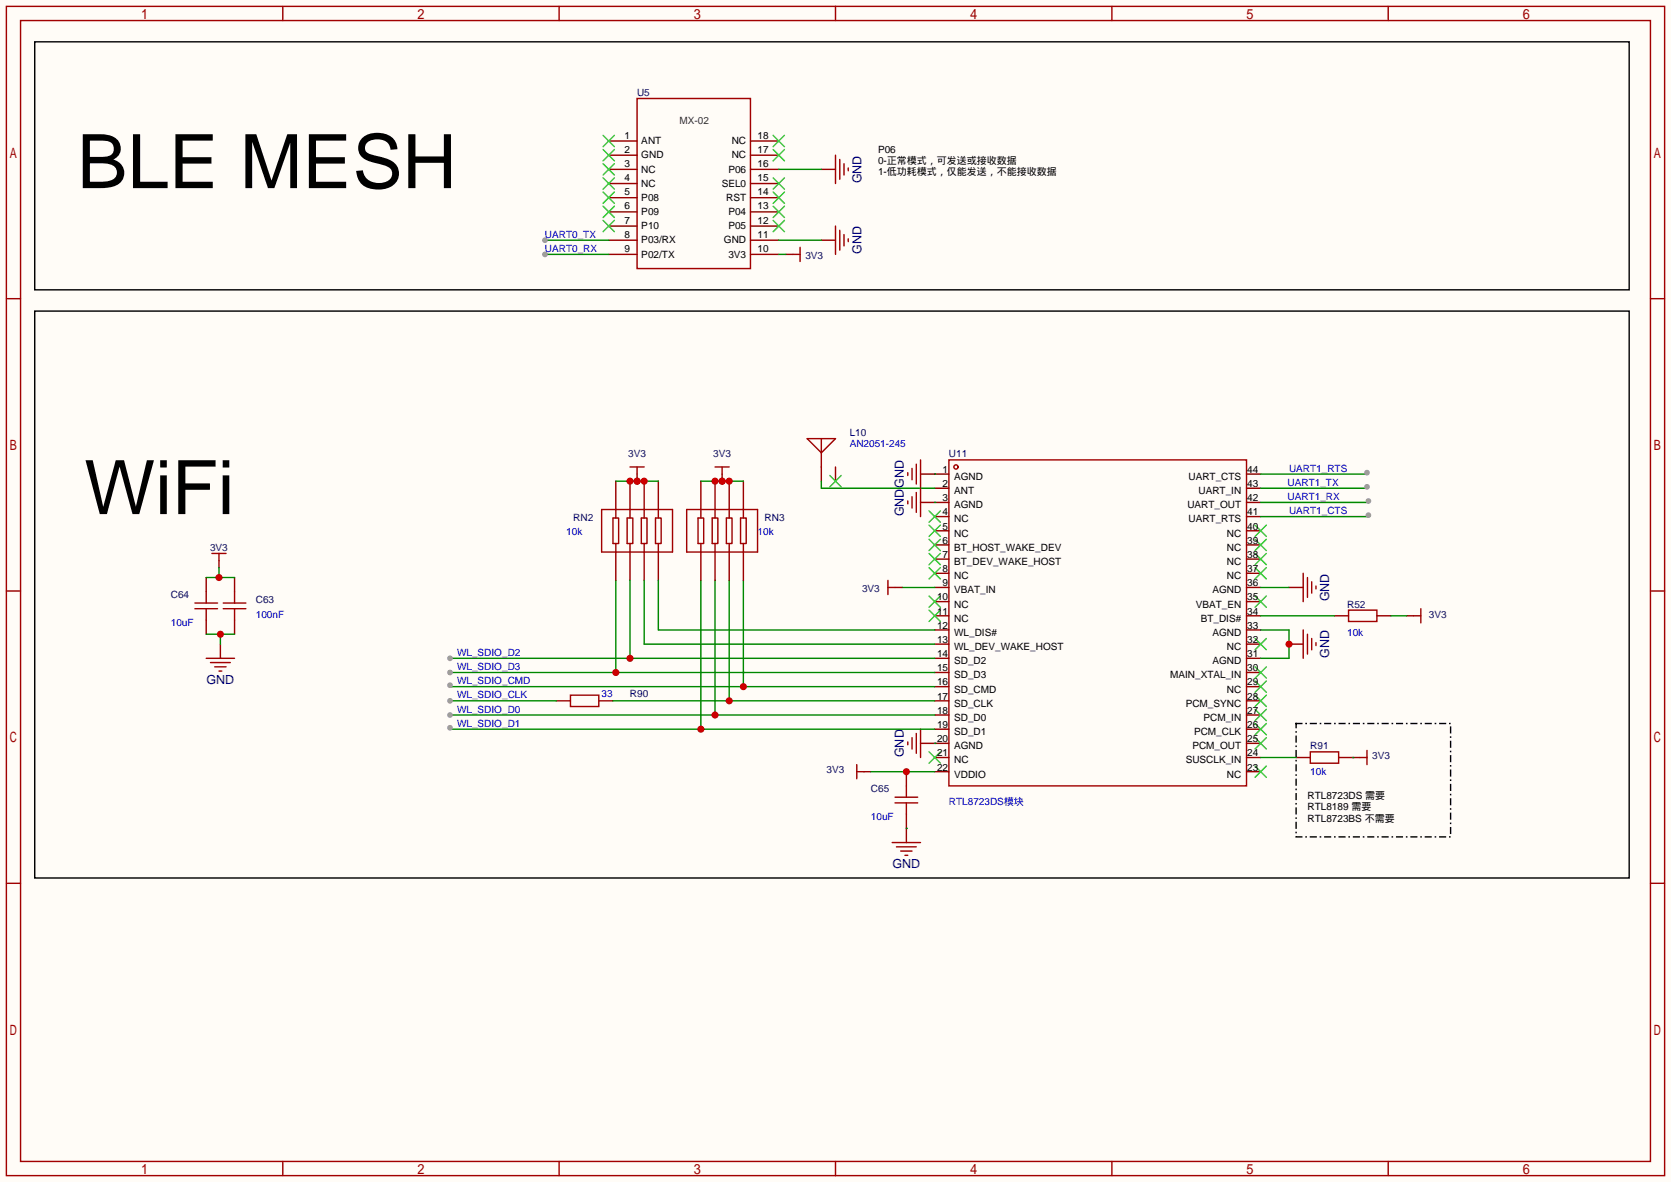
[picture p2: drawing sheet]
<svg xmlns="http://www.w3.org/2000/svg" width="299mm" height="212mm" viewBox="0 0 299 212" stroke-linecap="round" stroke-linejoin="round" font-family="sans-serif">
<path d="M0 0h299.5v211.8h-299.5z" fill="#fffcf7"/>
<g fill="none" stroke="#a10000" stroke-width=".25">
<path d="M1.1 1.1h297.2v209.6h-297.2zM3.7 3.7h292.1v204.5h-292.1zM50.7 1.1v2.6M100.2 1.1v2.6M149.7 1.1v2.6M199.3 1.1v2.6M248.8 1.1v2.6M1.1 53.5h2.6M295.8 53.5h2.5M144.7 78.6h5l-2.5 2.6zM147.2 78.6v5.1M162.7 84.7v.5"/>
<path d="M162.7 89.8v.5M163.4 83.9v2.1M163.4 89v2.1M164.2 83.2v3.5M164.2 88.3v3.5M165 82.4v10.2M170.1 82.4h53.3v58.4h-53.3zM1.1 105.9h2.6M34.9 109.1h4.1M34.9 108.1h4.1M37 106v2.1M37 109.1v2"/>
<path d="M37 118h5M37.7 118.7h3.6M38.5 119.5h2M40 109.1h4.1M40 108.1h4.1M42 106v2.1M42 109.1v2M295.8 105.9h2.5M39.2 120.3h.6M1.1 158.3h2.6M295.8 158.3h2.5M50.7 208.2v2.5"/>
<path d="M100.2 208.2v2.5M149.7 208.2v2.5M199.3 208.2v2.5M248.8 208.2v2.5"/>
<circle cx="171.3" cy="83.7" r=".38"/>
</g>
<g fill="none" stroke="#870000" stroke-width=".25">
<path d="M147.2 83.7v2.5M149.7 83.7v2.5M165 85h5.1M165 90h5.1M167.5 87.5h2.6M167.5 92.6h2.6M167.5 95.1h2.6M167.5 97.7h2.6M223.4 85h2.5M223.4 87.5h2.5M223.4 90h2.5M223.4 92.6h2.5"/>
<path d="M223.4 95.1h2.5M223.4 97.7h2.5M37 103.5v2.5M37 111.1v2.6M39.5 115.4v2.6M42 103.5v2.5M42 111.1v2.6M167.5 100.2h2.6M167.5 102.7h2.6M167.5 105.3h2.6M167.5 107.8h2.6M167.5 110.4h2.6"/>
<path d="M167.5 112.9h2.6M167.5 115.4h2.6M167.5 118h2.6M223.4 100.2h2.5M223.4 102.7h2.5M223.4 105.3h2.5M223.4 107.8h2.5M223.4 110.4h2.5M223.4 112.9h2.5M223.4 115.4h2.5M223.4 118h2.5M167.5 120.5h2.6"/>
<path d="M167.5 123.1h2.6M167.5 125.6h2.6M167.5 128.1h2.6M167.5 130.7h2.6M167.5 133.2h2.6M167.5 135.8h2.6M167.5 138.3h2.6M223.4 120.5h2.5M223.4 123.1h2.5M223.4 125.6h2.5M223.4 128.1h2.5M223.4 130.7h2.5"/>
<path d="M223.4 133.2h2.5M223.4 135.8h2.5M223.4 138.3h2.5"/>
</g>
<g fill="none" stroke="#3c3" stroke-width=".25">
<path d="M148.7 85.2l2 2M150.7 85.2l-2 2M166.5 91.6l2 2M166.5 94.1l2 2M166.5 96.6l2 2.1M166.5 99.2l2 2M168.5 91.6l-2 2M168.5 94.1l-2 2M168.5 96.6l-2 2.1M168.5 99.2l-2 2M224.9 99.2l2 2M224.9 96.6l2 2.1"/>
<path d="M224.9 94.1l2 2M226.9 99.2l-2 2M226.9 96.6l-2 2.1M226.9 94.1l-2 2M166.5 101.7l2 2.1M166.5 106.8l2 2M166.5 109.3l2 2.1M168.5 101.7l-2 2.1M168.5 106.8l-2 2M168.5 109.3l-2 2.1M224.9 119.5l2 2M224.9 114.4l2 2.1"/>
<path d="M224.9 106.8l2 2M224.9 101.7l2 2.1M226.9 119.5l-2 2M226.9 114.4l-2 2.1M226.9 106.8l-2 2M226.9 101.7l-2 2.1M166.5 134.7l2 2.1M168.5 134.7l-2 2.1M224.9 137.3l2 2M224.9 132.2l2 2M224.9 129.7l2 2M224.9 127.1l2 2.1"/>
<path d="M224.9 124.6l2 2M224.9 122l2 2.1M226.9 137.3l-2 2M226.9 132.2l-2 2M226.9 129.7l-2 2M226.9 127.1l-2 2.1M226.9 124.6l-2 2M226.9 122l-2 2.1"/>
</g>
<path d="M147.2 86.2v1.3h20.3M37 113.7h5M39.5 113.7v1.7" fill="none" stroke="#008700" stroke-width=".25"/>
<circle cx="39.5" cy="113.7" r=".63" fill="#c00"/>
<path d="M110.4 104v16.5M80.6 120.5h86.9" fill="none" stroke="#008700" stroke-width=".25"/>
<circle cx="110.4" cy="120.5" r=".63" fill="#c00"/>
<circle cx="80.6" cy="120.5" r=".51" fill="#999"/>
<path d="M133.2 104v19.1M80.6 122.8v.3h86.9" fill="none" stroke="#008700" stroke-width=".25"/>
<circle cx="133.2" cy="123.1" r=".63" fill="#c00"/>
<circle cx="80.6" cy="122.8" r=".51" fill="#999"/>
<path d="M128.1 104v24.1M80.6 128.1h86.9" fill="none" stroke="#008700" stroke-width=".25"/>
<circle cx="128.1" cy="128.1" r=".63" fill="#c00"/>
<circle cx="80.6" cy="128.1" r=".51" fill="#999"/>
<path d="M39.2 100.5v1.2" fill="none" stroke="#870000" stroke-width=".25"/>
<path d="M38 99.2h2.5M39.2 99.2v1.3" fill="none" stroke="#a10000" stroke-width=".25"/>
<path d="M37 103.5h5M39.2 101.7v1.8" fill="none" stroke="#008700" stroke-width=".25"/>
<circle cx="39.2" cy="103.5" r=".63" fill="#c00"/>
<path d="M154.8 138.3h1.3M162.4 138.3v2.5M165 133.2h2.5M162.4 145.9v2.6" fill="none" stroke="#870000" stroke-width=".25"/>
<path d="M153.5 137v2.6M153.5 138.3h1.3M162.7 133v.5M163.4 132.2v2M164.2 131.4v3.6M165 130.7v5.1" fill="none" stroke="#a10000" stroke-width=".25"/>
<path d="M156.1 138.3h11.4" fill="none" stroke="#008700" stroke-width=".25"/>
<circle cx="162.4" cy="138.3" r=".63" fill="#c00"/>
<path d="M233.6 112.9v5.1M234.3 113.7v3.5M235.1 114.4v2.1M235.8 115.2v.5M159.9 151h5.1M160.4 143.9h4.1M160.4 142.9h4.1M160.7 151.8h3.5M161.4 152.5h2M162.2 153.3h.5M162.4 140.8v2.1M162.4 143.9v2" fill="none" stroke="#a10000" stroke-width=".25"/>
<path d="M231 115.4h2.6M162.4 148.5v2.5" fill="none" stroke="#870000" stroke-width=".25"/>
<path d="M225.9 112.9h5.1v5.1h-5.1M162.4 148.5h.1" fill="none" stroke="#008700" stroke-width=".25"/>
<circle cx="231" cy="115.4" r=".63" fill="#c00"/>
<path d="M233.6 102.7v5.1M234.3 103.5v3.6M235.1 104.3v2M235.8 105v.5M241.7 109.3h5.1v2.1h-5.1zM253.4 110.4h1.2M254.6 109.1v2.5" fill="none" stroke="#a10000" stroke-width=".25"/>
<path d="M231 105.3h2.6M239.1 110.4h2.6M246.8 110.4h2.5M252.1 110.4h1.3" fill="none" stroke="#870000" stroke-width=".25"/>
<path d="M245 87.2v.3h-19.1M225.9 105.3h5.1M225.9 110.4h13.2M249.3 110.4h2.8" fill="none" stroke="#008700" stroke-width=".25"/>
<circle cx="245" cy="87.2" r=".51" fill="#999"/>
<path d="M245.2 89.8v.2h-19.3" fill="none" stroke="#008700" stroke-width=".25"/>
<circle cx="245.2" cy="89.8" r=".51" fill="#999"/>
<path d="M99.7 125.6h2.5M107.3 125.6h2.6" fill="none" stroke="#870000" stroke-width=".25"/>
<path d="M102.2 124.6h5.1v2h-5.1z" fill="none" stroke="#a10000" stroke-width=".25"/>
<path d="M130.7 104v21.6M109.9 125.6h57.6" fill="none" stroke="#008700" stroke-width=".25"/>
<circle cx="130.7" cy="125.6" r=".63" fill="#c00"/>
<path d="M161.7 105.3h5.8M80.6 125.6h19.1" fill="none" stroke="#008700" stroke-width=".25"/>
<path d="M160.4 105.3h1.3" fill="none" stroke="#870000" stroke-width=".25"/>
<path d="M159.1 104v2.6M159.1 105.3h1.3" fill="none" stroke="#a10000" stroke-width=".25"/>
<circle cx="80.6" cy="125.6" r=".51" fill="#999"/>
<path d="M125.6 104v26.7M80.6 130.4v.3h86.9" fill="none" stroke="#008700" stroke-width=".25"/>
<circle cx="125.6" cy="130.7" r=".63" fill="#c00"/>
<circle cx="80.6" cy="130.4" r=".51" fill="#999"/>
<path d="M245.2 92.3v.3h-19.3" fill="none" stroke="#008700" stroke-width=".25"/>
<circle cx="245.2" cy="92.3" r=".51" fill="#999"/>
<path d="M167.5 90h.1M167.5 85h.1M245 84.7v.3h-19.1M167.5 133.2h.1" fill="none" stroke="#008700" stroke-width=".25"/>
<circle cx="245" cy="84.7" r=".51" fill="#999"/>
<path d="M110.4 86.2v5.1M110.4 98.9v5.1M112.9 86.2v5.1M112.9 98.9v5.1M115.4 86.2v5.1M115.4 98.9v5.1M118 86.2v5.1M118 98.9v5.1M232.3 135.8h2.5M239.9 135.8h3.8" fill="none" stroke="#870000" stroke-width=".25"/>
<g fill="none" stroke="#a10000" stroke-width=".25">
<path d="M107.8 91.3h12.7v7.6h-12.7zM109.9 92.8h1v4.6h-1zM110.4 91.3v1.5M110.4 97.4v1.5M112.4 92.8h1v4.6h-1zM112.9 91.3v1.5M112.9 97.4v1.5M114.9 92.8h1.1v4.6h-1.1zM115.4 91.3v1.5M115.4 97.4v1.5M117.5 92.8h1v4.6h-1zM118 91.3v1.5"/>
<path d="M118 97.4v1.5M234.8 134.7h5.1v2.1h-5.1zM243.7 135.8h1.3M245 134.5v2.5"/>
</g>
<path d="M110.4 86.2h7.6M225.9 135.8h6.4M242.4 135.8h.1" fill="none" stroke="#008700" stroke-width=".25"/>
<path d="M232.3 129.7h27.7v20.3h-27.7z" fill="none" stroke="#000" stroke-width=".25" stroke-dasharray="1 .8 0 .8"/>
<g fill="#c00">
<circle cx="112.9" cy="86.2" r=".63"/>
<circle cx="114.2" cy="86.2" r=".63"/>
<circle cx="115.4" cy="86.2" r=".63"/>
</g>
<path d="M114.2 85v1.2" fill="none" stroke="#870000" stroke-width=".25"/>
<circle cx="114.2" cy="86.2" r=".63" fill="#c00"/>
<g fill="none" stroke="#a10000" stroke-width=".25">
<path d="M112.9 83.7h2.5M114.2 83.7v1.3M123.1 91.3h12.7v7.6h-12.7zM125.1 92.8h1v4.6h-1zM125.6 91.3v1.5M125.6 97.4v1.5M127.6 92.8h1.1v4.6h-1.1zM128.1 91.3v1.5M128.1 97.4v1.5M130.2 92.8h1v4.6h-1zM130.7 91.3v1.5M130.7 97.4v1.5"/>
<path d="M132.7 92.8h1v4.6h-1zM133.2 91.3v1.5M133.2 97.4v1.5"/>
</g>
<path d="M125.6 86.2h7.6M118 104v8.9h49.5" fill="none" stroke="#008700" stroke-width=".25"/>
<path d="M125.6 86.2v5.1M125.6 98.9v5.1M128.1 86.2v5.1M128.1 98.9v5.1M130.7 86.2v5.1M130.7 98.9v5.1M133.2 86.2v5.1M133.2 98.9v5.1" fill="none" stroke="#870000" stroke-width=".25"/>
<g fill="#c00">
<circle cx="128.1" cy="86.2" r=".63"/>
<circle cx="129.4" cy="86.2" r=".63"/>
<circle cx="130.7" cy="86.2" r=".63"/>
</g>
<path d="M129.4 85v1.2" fill="none" stroke="#870000" stroke-width=".25"/>
<circle cx="129.4" cy="86.2" r=".63" fill="#c00"/>
<path d="M128.1 83.7h2.6M129.4 83.7v1.3" fill="none" stroke="#a10000" stroke-width=".25"/>
<path d="M80.6 118h86.9M112.9 104v14M115.4 104v11.4h52.1" fill="none" stroke="#008700" stroke-width=".25"/>
<circle cx="112.9" cy="118" r=".63" fill="#c00"/>
<circle cx="80.6" cy="118" r=".51" fill="#999"/>
<path d="M114.2 17.7h20.3v30.4h-20.3z" fill="none" stroke="#a10000" stroke-width=".25"/>
<g fill="none" stroke="#870000" stroke-width=".25">
<path d="M109.1 25.3h5.1M109.1 27.8h5.1M109.1 30.4h5.1M109.1 32.9h5.1M109.1 35.4h5.1M109.1 38h5.1M134.5 25.3h5.1M134.5 27.8h5.1M134.5 30.4h5.1M134.5 32.9h5.1M134.5 35.4h5.1M134.5 38h5.1"/>
<path d="M109.1 40.5h5.1M109.1 43.1h5.1M109.1 45.6h5.1M134.5 40.5h5.1M134.5 43.1h5.1M134.5 45.6h5.1"/>
</g>
<g fill="none" stroke="#3c3" stroke-width=".25">
<path d="M108.1 24.3l2 2M108.1 26.8l2 2M108.1 29.3l2 2.1M108.1 31.9l2 2M108.1 34.4l2 2M108.1 37l2 2M108.1 39.5l2 2M110.1 24.3l-2 2M110.1 26.8l-2 2M110.1 29.3l-2 2.1M110.1 31.9l-2 2M110.1 34.4l-2 2"/>
<path d="M110.1 37l-2 2M110.1 39.5l-2 2M138.6 39.5l2 2M138.6 37l2 2M138.6 34.4l2 2M138.6 31.9l2 2M138.6 26.8l2 2M138.6 24.3l2 2M140.6 39.5l-2 2M140.6 37l-2 2M140.6 34.4l-2 2M140.6 31.9l-2 2"/>
<path d="M140.6 26.8l-2 2M140.6 24.3l-2 2"/>
</g>
<path d="M97.7 43.1h11.4" fill="none" stroke="#008700" stroke-width=".25"/>
<circle cx="97.7" cy="43.1" r=".51" fill="#999"/>
<path d="M97.7 45.6h11.4" fill="none" stroke="#008700" stroke-width=".25"/>
<circle cx="97.7" cy="45.6" r=".51" fill="#999"/>
<path d="M147.2 30.4h2.5M140.8 45.6h1.3M147.2 43.1h2.5" fill="none" stroke="#870000" stroke-width=".25"/>
<path d="M149.7 27.8v5.1M150.5 28.6v3.5M151.3 29.3v2.1M152 30.1v.5M142.1 45.6h1.3M143.4 44.3v2.6M149.7 40.5v5.1M150.5 41.3v3.5M151.3 42v2.1M152 42.8v.5" fill="none" stroke="#a10000" stroke-width=".25"/>
<path d="M139.6 30.4h7.6M139.6 43.1h7.6M139.6 45.6h1.2" fill="none" stroke="#008700" stroke-width=".25"/>
<path d="M6.2 7.5h285.8v44.4h-285.8zM6.2 55.8h285.8v101.6h-285.8z" fill="none" stroke="#000" stroke-width=".25"/>
<g font-size="13.4">
<text x="13.8" y="33.7">BLE MESH</text>
<text x="15.1" y="92.1">WiFi</text>
</g>
<g font-size="2.2" fill="#000080">
<text x="154.4" y="32.8" transform="rotate(-90 154.4 32.8)">GND</text>
<text x="154.4" y="45.5" transform="rotate(-90 154.4 45.5)">GND</text>
<text x="162" y="87.5" transform="rotate(-90 162 87.5)">GND</text>
<text x="162" y="92.5" transform="rotate(-90 162 92.5)">GND</text>
<text x="238.2" y="107.8" transform="rotate(-90 238.2 107.8)">GND</text>
<text x="238.2" y="117.9" transform="rotate(-90 238.2 117.9)">GND</text>
<text x="37" y="122.6">GND</text>
<text x="162" y="135.7" transform="rotate(-90 162 135.7)">GND</text>
<text x="159.9" y="155.6">GND</text>
</g>
<g font-size="1.8" fill="#000080">
<text x="114.2" y="17.2">U5</text>
<text x="144.3" y="46.4">3V3</text>
<text x="112.6" y="82">3V3</text>
<text x="127.8" y="82">3V3</text>
<text x="152.3" y="78.2">L10</text>
<text x="170.1" y="82">U11</text>
<text x="102.7" y="93.4">RN2</text>
<text x="137" y="93.4">RN3</text>
<text x="37.6" y="98.7">3V3</text>
<text x="30.6" y="107.1">C64</text>
<text x="154.5" y="106.1">3V3</text>
<text x="45.8" y="108.1">C63</text>
<text x="241.4" y="108.9">R52</text>
<text x="256.1" y="110.7">3V3</text>
<text x="112.9" y="124.9">R90</text>
<text x="234.8" y="134.3">R91</text>
<text x="245.9" y="136.1">3V3</text>
<text x="148.1" y="138.6">3V3</text>
<text x="156.1" y="141.9">C65</text>
</g>
<text font-size="1.8" fill="#333" x="121.8" y="22.3">MX-02</text>
<g font-size="1.8">
<text x="111.9" y="24.8">1</text>
<text x="111.9" y="27.4">2</text>
<text x="111.9" y="29.9">3</text>
<text x="114.9" y="25.8">ANT</text>
<text x="114.9" y="28.4">GND</text>
<text x="131.1" y="28.4">NC</text>
<text x="131.1" y="25.8">NC</text>
<text x="135.8" y="29.9">16</text>
<text x="135.8" y="27.4">17</text>
<text x="135.8" y="24.8">18</text>
<text x="157.4" y="27.4">P06</text>
<text x="157.4" y="29.4">0-正常模式，可发送或接收数据</text>
<text x="111.9" y="32.4">4</text>
<text x="111.9" y="35">5</text>
<text x="114.9" y="30.9">NC</text>
<text x="114.9" y="33.5">NC</text>
<text x="129.3" y="33.5">SEL0</text>
<text x="130.5" y="30.9">P06</text>
<text x="135.8" y="35">14</text>
<text x="135.8" y="32.4">15</text>
<text x="157.4" y="31.4">1-低功耗模式，仅能发送，不能接收数据</text>
<text x="111.9" y="37.5">6</text>
<text x="111.9" y="40.1">7</text>
<text x="114.9" y="36">P08</text>
<text x="114.9" y="38.5">P09</text>
<text x="114.9" y="41.1">P10</text>
<text x="130.1" y="36">RST</text>
<text x="130.5" y="41.1">P05</text>
<text x="130.5" y="38.5">P04</text>
<text x="135.8" y="40.1">12</text>
<text x="135.8" y="37.5">13</text>
<text x="111.9" y="42.6">8</text>
<text x="111.9" y="45.1">9</text>
<text x="114.9" y="43.6">P03/RX</text>
<text x="114.9" y="46.2">P02/TX</text>
<text x="129.7" y="43.6">GND</text>
<text x="130.5" y="46.2">3V3</text>
<text x="135.8" y="45.1">10</text>
<text x="135.8" y="42.6">11</text>
<text x="168.9" y="84.7">1</text>
<text x="168.9" y="87.3">2</text>
<text x="168.9" y="89.8">3</text>
<text x="171" y="86">AGND</text>
<text x="171" y="88.6">ANT</text>
<text x="213" y="86">UART_CTS</text>
<text x="214.8" y="88.6">UART_IN</text>
<text x="223.5" y="89.8">42</text>
<text x="223.5" y="87.3">43</text>
<text x="223.5" y="84.7">44</text>
<text x="168.9" y="92.4">4</text>
<text x="168.9" y="94.9">5</text>
<text x="171" y="91.1">AGND</text>
<text x="171" y="93.6">NC</text>
<text x="212.8" y="91.1">UART_OUT</text>
<text x="213" y="93.6">UART_RTS</text>
<text x="223.5" y="94.9">40</text>
<text x="223.5" y="92.4">41</text>
<text x="168.9" y="97.4">6</text>
<text x="168.9" y="100">7</text>
<text x="171" y="96.2">NC</text>
<text x="171" y="98.7">BT_HOST_WAKE_DEV</text>
<text x="171" y="101.3">BT_DEV_WAKE_HOST</text>
<text x="219.9" y="101.3">NC</text>
<text x="219.9" y="98.7">NC</text>
<text x="219.9" y="96.2">NC</text>
<text x="223.5" y="100">38</text>
<text x="223.5" y="97.4">39</text>
<text x="167.9" y="107.6">10</text>
<text x="168.9" y="102.5">8</text>
<text x="168.9" y="105.1">9</text>
<text x="171" y="103.8">NC</text>
<text x="171" y="106.3">VBAT_IN</text>
<text x="217.3" y="106.3">AGND</text>
<text x="219.9" y="103.8">NC</text>
<text x="223.5" y="107.6">35</text>
<text x="223.5" y="105.1">36</text>
<text x="223.5" y="102.5">37</text>
<text x="167.9" y="110.1">11</text>
<text x="167.9" y="112.7">12</text>
<text x="171" y="108.9">NC</text>
<text x="171" y="111.4">NC</text>
<text x="171" y="114">WL_DIS#</text>
<text x="214.3" y="108.9">VBAT_EN</text>
<text x="215.2" y="111.4">BT_DIS#</text>
<text x="217.3" y="114">AGND</text>
<text x="223.5" y="112.7">33</text>
<text x="223.5" y="110.1">34</text>
<text x="167.9" y="115.2">13</text>
<text x="167.9" y="117.8">14</text>
<text x="171" y="116.5">WL_DEV_WAKE_HOST</text>
<text x="171" y="119">SD_D2</text>
<text x="217.3" y="119">AGND</text>
<text x="219.9" y="116.5">NC</text>
<text x="223.5" y="117.8">31</text>
<text x="223.5" y="115.2">32</text>
<text x="167.9" y="120.3">15</text>
<text x="167.9" y="122.8">16</text>
<text x="167.9" y="125.4">17</text>
<text x="171" y="121.6">SD_D3</text>
<text x="171" y="124.1">SD_CMD</text>
<text x="209.7" y="121.6">MAIN_XTAL_IN</text>
<text x="219.9" y="124.1">NC</text>
<text x="223.5" y="125.4">28</text>
<text x="223.5" y="122.8">29</text>
<text x="223.5" y="120.3">30</text>
<text x="167.9" y="127.9">18</text>
<text x="167.9" y="130.5">19</text>
<text x="171" y="126.7">SD_CLK</text>
<text x="171" y="129.2">SD_D0</text>
<text x="171" y="131.7">SD_D1</text>
<text x="212.5" y="126.7">PCM_SYNC</text>
<text x="214" y="131.7">PCM_CLK</text>
<text x="215.7" y="129.2">PCM_IN</text>
<text x="223.5" y="130.5">26</text>
<text x="223.5" y="127.9">27</text>
<text x="167.9" y="133">20</text>
<text x="167.9" y="135.5">21</text>
<text x="171" y="134.3">AGND</text>
<text x="171" y="136.8">NC</text>
<text x="212.5" y="136.8">SUSCLK_IN</text>
<text x="213.7" y="134.3">PCM_OUT</text>
<text x="223.5" y="135.5">24</text>
<text x="223.5" y="133">25</text>
<text x="167.9" y="138.1">22</text>
<text x="171" y="139.4">VDDIO</text>
<text x="219.9" y="139.4">NC</text>
<text x="223.5" y="138.1">23</text>
<text x="234.3" y="143.2">RTL8723DS 需要</text>
<text x="234.3" y="145.2">RTL8189 需要</text>
<text x="234.3" y="147.3">RTL8723BS 不需要</text>
</g>
<g font-size="1.8" fill="#00f">
<text x="97.7" y="42.6">UART0_TX</text>
<text x="97.7" y="45.1">UART0_RX</text>
<text x="152.3" y="80.2">AN2051-245</text>
<text x="230.8" y="87.1">UART1_TX</text>
<text x="230.8" y="89.6">UART1_RX</text>
<text x="231" y="84.5">UART1_RTS</text>
<text x="101.5" y="95.9">10k</text>
<text x="135.8" y="95.9">10k</text>
<text x="231" y="92.1">UART1_CTS</text>
<text x="30.6" y="112.2">10uF</text>
<text x="45.8" y="110.7">100nF</text>
<text x="241.4" y="114">10k</text>
<text x="81.9" y="117.5">WL_SDIO_D2</text>
<text x="81.9" y="120.1">WL_SDIO_D3</text>
<text x="81.9" y="122.6">WL_SDIO_CMD</text>
<text x="81.9" y="125.2">WL_SDIO_CLK</text>
<text x="107.8" y="124.9">33</text>
<text x="81.9" y="127.7">WL_SDIO_D0</text>
<text x="81.9" y="130.2">WL_SDIO_D1</text>
<text x="234.8" y="138.9">10k</text>
<text x="156.1" y="147">10uF</text>
<text x="170.1" y="144.2">RTL8723DS模块</text>
</g>
</svg>
